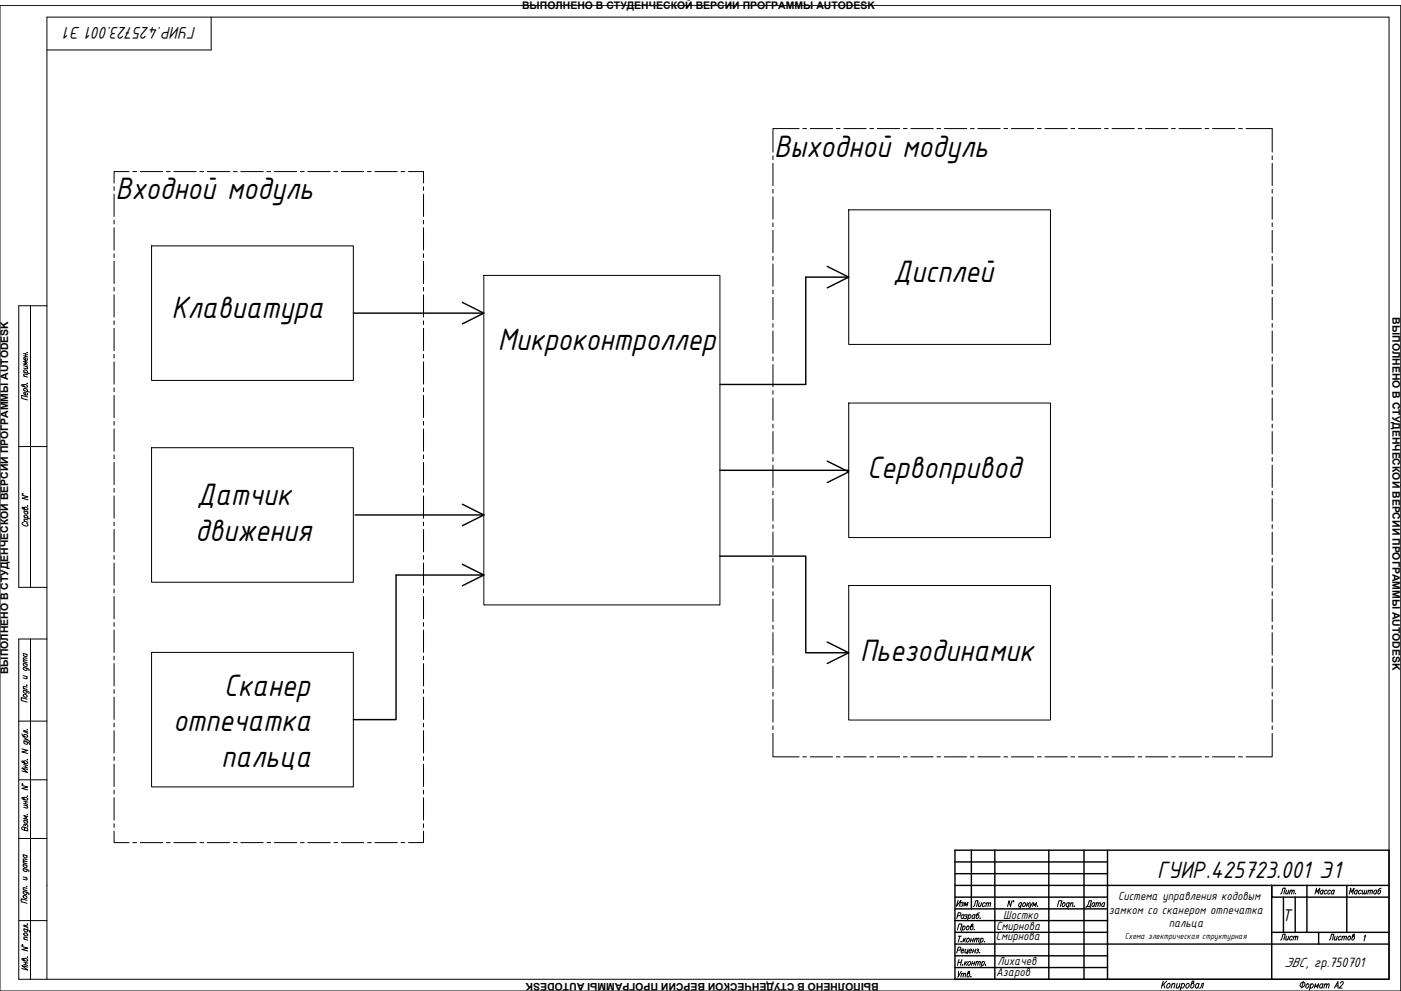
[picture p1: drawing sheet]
<svg xmlns="http://www.w3.org/2000/svg" width="594mm" height="420mm" viewBox="0 0 594 420" stroke-linecap="round" stroke-linejoin="round" font-family="sans-serif">
<!-- layer: KONTUR -->
<path d="M0 2.3h594v417.9h-594z" fill="none" stroke="#000" stroke-width=".42"/>
<path d="M89.5 7.3v13.9h-69.6M12.9 129.6v119.4M19.9 129.6h-11.9v119.4h11.9M8 189.3h11.9M12.9 270.9v144.3M19.9 270.9h-11.9v144.3h581v-407.9h-569.1v407.9M8 305.7h11.9M8 330.6h11.9M8 355.5h11.9M8 390.3h11.9" fill="none" stroke="#000" stroke-width=".42"/>
<g fill="none" stroke="#000" stroke-width=".42">
<path d="M10 159.4l1.7 .5M10 157.7l2.5 .7M10 155.1l1.7 .4M10 149.8l1.7 .5M10 150.8l1.7 .5M10.4 157.8l-.4-.4a.82 .82 0 0 1 1.1-.4 .82 .82 0 0 1 .5 1l-.3 .1M10.9 150.1v.9M11.2 155.4l.5 .6-.1 .4-1.6-.3M11.3 151.8l.4 .4a.78 .78 0 0 1-1.1 .5 .78 .78 0 0 1-.3-1.1h.4v1.1M11.5 149.4l.2 .1zM11.7 158.9l-1.6-.3-.1 .4 .5 .6M11.7 153.6l-1.7-.5 1.3 1-1.3 .3 1.7 .4"/>
<path d="M10 163.5a.78 .78 0 0 1 1.1-.4 .78 .78 0 0 1 .4 1.1l-2.1-.5-.2-.6 .6 .1 .6 .8M10 165.6l2.5 .6M10.4 165.7l-.4-.5a.82 .82 0 0 1 1.1-.4 .82 .82 0 0 1 .5 1l-.3 .1M11.3 166.5l.4 .5a.78 .78 0 0 1-1.1 .4 .78 .78 0 0 1-.3-1.1l.4 .1v1M11.5 162.5h.2zM11.7 168.3l-2.5-.6v1.2l2.5 .7M9.4 210l2.4 .7-2.4 .5 2.4 .7M9.4 209.2l.4 .4zM10.2 215.5a.78 .78 0 0 1 1-.4 .78 .78 0 0 1 .4 1.1l-2-.5-.2-.6 .5 .1 .6 .8M10.2 219.3l2.5 .6M10.2 216.6l1.6 .4M10.5 219.4l-.3-.5a.83 .83 0 0 1 1-.4 .83 .83 0 0 1 .5 1l-.2 .1"/>
<path d="M10.5 216.7l-.2 .1a.83 .83 0 0 0 .5 1 .83 .83 0 0 0 1-.4l-.3-.5M11.6 214.5l.2 .1zM9.9 221.4h-.2a.77 .77 0 0 0-.3 1 .77 .77 0 0 0 .9 .5h1.4l.1-.5-.5-.6M10.2 221l1.6 .4M11.8 220.4l-1.5-.3-.1 .4 .5 .6M9.9 277.1l1.6 .4M10.2 277.1l-.2 .2a.83 .83 0 0 0 .5 1 .83 .83 0 0 0 1-.5l-.3-.4M11.5 279.2l-1.5-.3-.1 .3 .4 .5M9.9 292.6l2.2 .7 .1 .7M9.9 282.9l2.2 .7 .1 .7M9.9 291.9l1.6 .4M9.9 286.5l1.6 .4"/>
<path d="M9.9 281.2l1.6 .5M9.9 280.5l1.6 .5M10 294.5a.94 .94 0 0 1 1 0 .94 .94 0 0 1 .4 1 .94 .94 0 0 1-1.1 0 .94 .94 0 0 1-.3-1zM10.2 292.7h-.1a.79 .79 0 0 0 .4 1.1 .79 .79 0 0 0 1-.4l-.3-.5M10.2 283l-.1 .1a.79 .79 0 0 0 .4 1.1 .79 .79 0 0 0 1-.5l-.3-.4M10.2 281.3l-.2 .1a.83 .83 0 0 0 .5 1 .83 .83 0 0 0 1-.4l-.3-.4M11 286.8l.5 .5-.1 .5-1.5-.4M11.3 290.5l.2 .1zM11.5 296.4l-2.5-.6v1.2l2.5 .7M11.5 291.3l-1.5-.3-.1 .4 .4 .6M11.5 280.1l-1.5-.4-.1 .4 .4 .5M9.3 317.5l2.5 .7-2.5 .6 2.5 .6"/>
<path d="M9.3 311.1l.6 1.1 1.6 .3a.78 .78 0 0 0-.4-1 .78 .78 0 0 0-1 .4l.3 .4M10.1 314.2l2.3 .7 .1 .7M10.1 312.7l1.7 1-1.7 .1M10.4 314.3l-.1 .1a.79 .79 0 0 0 .4 1.1 .79 .79 0 0 0 1.1-.5l-.4-.4M11.5 309.3h.3zM11.8 313.7l.8 .8M11.8 310.1l-1.7-.4v.5l1.5 .5 .2 .4M9.3 333l2.5 .7-2.5 .6 2.5 .6M9.3 332.3l.4 .3zM10.1 338.6a.78 .78 0 0 1 1-.5 .78 .78 0 0 1 .4 1.1l-2-.4-.2-.6h.6l.5 .8M10.1 323.1a.78 .78 0 0 1 1-.4 .78 .78 0 0 1 .4 1l-2-.4-.2-.6 .6 .1 .5 .7M10.1 339.6l1.7 .5"/>
<path d="M10.1 324.2l1.7 .4M10.1 325.1l1.7 .5M10.9 324.4v1M10.9 339.9v.9M11.5 337.5l.3 .1zM11.5 322.1h.3zM11.8 326.3l-2.5-.7 2.5 1.9-2.5-.6M10.1 347.7l1.7 .5M10.1 341.3l1.7 .5M10.1 340.6l1.7 .4M10.4 351.2l-.2-.4-.7-.2-.2 1.1 2.5 .6v-.8l-.5-.5-.7-.1-.2 1.1M10.4 347.8l-.2 .1a.83 .83 0 0 0 .5 1 .83 .83 0 0 0 1.1-.4l-.4-.4"/>
<path d="M10.8 349.8l.5-.3 .3 .3v.8M10.8 350l-.1-.4-.5-.2v.8M11.3 341.6l.5 .6-.2 .4-1.5-.3M11.5 345.3l.3 .1zM11.8 346.2l-1.7-.4 1.3 .9-1.3 .3 1.7 .5M9.8 377.9l2.3 .7 .1 .7M9.8 368.2l2.3 .7 .1 .7M9.8 377.2l1.7 .4M9.8 371.8l1.7 .4M9.8 366.5l1.7 .5M9.8 365.8l1.7 .5M9.8 362.4l1.7 .4"/>
<path d="M9.9 379.8a.94 .94 0 0 1 1.1 0 .94 .94 0 0 1 .3 1 .94 .94 0 0 1-1 0 .94 .94 0 0 1-.4-1zM10.2 378h-.2a.78 .78 0 0 0 .4 1.1 .78 .78 0 0 0 1.1-.4l-.4-.5M10.2 368.3l-.2 .1a.78 .78 0 0 0 .4 1.1 .78 .78 0 0 0 1.1-.5l-.4-.4M10.2 366.6l-.3 .1a.83 .83 0 0 0 .5 1.1 .83 .83 0 0 0 1.1-.5l-.4-.4M10.2 362.4l-.3 .2a.83 .83 0 0 0 .5 1 .83 .83 0 0 0 1.1-.5l-.4-.4M11 372.1l.5 .6-.2 .4-1.5-.4M11.2 375.8l.3 .1zM11.5 376.7l-1.6-.4-.1 .4 .5 .6M11.5 365.4l-1.6-.3-.1 .3 .5 .5M11.5 364.5l-1.6-.3-.1 .3 .5 .6M557.6 379l.6-2.4 .3 1.7 1.2-1.7-.7 2.4M561 377.7l-.1-.2a.82 .82 0 0 0-1 .5 .82 .82 0 0 0 .4 1l.5-.3"/>
<path d="M561.1 377.4l-.4 1.6M562.7 377.7l-.1-.2a.82 .82 0 0 0-1 .5 .82 .82 0 0 0 .4 1l.5-.3M564.2 377.7l-.1-.2a.82 .82 0 0 0-1 .5 .82 .82 0 0 0 .4 1l.5-.3M565.8 377.7l-.2-.2a.82 .82 0 0 0-1 .5 .82 .82 0 0 0 .4 1l.5-.3M565.8 377.4l-.4 1.6M10.1 393.8l2.3 .7 .1 .7M10.1 398.1l1.7 .5M10.2 395.7a.94 .94 0 0 1 1.1 0 .94 .94 0 0 1 .3 1 .94 .94 0 0 1-1 0 .94 .94 0 0 1-.4-1zM10.4 393.9h-.1a.79 .79 0 0 0 .4 1.1 .79 .79 0 0 0 1.1-.4l-.4-.5M11.5 381.7l-2.5-.6v1.2l2.5 .7M11.5 391.8h.3zM11.8 397.6l-1.6-.3-.1 .4 .5 .6"/>
<path d="M11.8 392.6l-1.7-.4v.5l1.2 .3 .5 .6M406 394.3l.7-2.5h1.2l-.7 2.5M406 388.3l1.1-.2 .3-1-1-.1-.7 2.4M406.4 396.9h1.2M407 396.9l-.7 2.5M407.6 399.2h.1M408.3 392.9l.4-.3a.83 .83 0 0 1 .5 1 .83 .83 0 0 1-1 .5l-.2-.2M408.4 392.6l-.7 2.5M408.7 397.8l-.4 1.6M408.8 388.1l-.1-.2a.83 .83 0 0 0-1 .5 .83 .83 0 0 0 .4 1l.4-.3M408.9 387.8l-.5 1.6M408.9 398.5l.4 .9"/>
<path d="M409.3 387.9h.8l-.1 .5-.5 .1M409.6 397.8l-1.2 1.1M409.8 388.5l.2 .5-.3 .3h-.8M410 392.9l.4-.3a.83 .83 0 0 1 .5 1 .83 .83 0 0 1-1.1 .5zM410.3 397.9l.2-.1a.82 .82 0 0 1 .4 1 .82 .82 0 0 1-1 .5l-.1-.6zM410.7 388.1l.5-.3a.83 .83 0 0 1 .4 1 .83 .83 0 0 1-1 .5l-.1-.2M410.8 387.8l-.6 2.5M411.6 398.6h1M411.9 397.8l-.5 1.6M412.1 392.6a.78 .78 0 0 1 .4 1 .78 .78 0 0 1-1 .4l.4-2 .6-.2-.1 .6-.7 .5M412.8 397.8l-.4 1.6M413.2 394h.1"/>
<path d="M413.4 388.1l-.1-.2a.83 .83 0 0 0-1 .5 .83 .83 0 0 0 .4 1l.5-.3M413.4 398.2l.6-.4 .3 .1-.3 1.5M413.5 387.8l-.4 1.6M413.5 397.8l-.4 1.6M414.3 398.2l.6-.4 .3 .1-.3 1.5M415.3 387l-.9 .3-.5 1.9a.78 .78 0 0 0 1.1-.4 .78 .78 0 0 0-.4-1l-.5 .3M415.6 389.2h.1M415.9 398.1l.5-.3a.82 .82 0 0 1 .4 1 .82 .82 0 0 1-1 .5l-.1-.2M416 397.8l-.6 2.5M417.4 399.2h.1M429.1 381.9l-.6 2.5-.6-2.5-.7 2.5M429.6 382h.3l-.3 .3z"/>
<path d="M433.2 383.1l-.1-.2a.78 .78 0 0 0-1.1 .4 .78 .78 0 0 0 .5 1.1l.4-.4M433.3 382.7l-.7 2.3-.8 .1M433.9 383.1l.4-.4a.82 .82 0 0 1 .5 1.1 .82 .82 0 0 1-1.1 .4zM435.7 382.7l-.5 1.7M435.8 383.4l.4 1M436.6 382.7l-1.3 1.2M436.8 382.7l.1 1.7 1-1.7M436.9 384.4l-.8 .8M437.9 384.4l.4-1.7 .3 1.3 1-1.3-.5 1.7M440 384.1h.1M448.4 384.4l.6-2.5h1.3l-.7 2.5M450.7 383.1l.4-.4a.82 .82 0 0 1 .4 1.1 .82 .82 0 0 1-1 .4z"/>
<path d="M453.3 383.1v-.2a.78 .78 0 0 0-1.1 .4 .78 .78 0 0 0 .4 1.1l.5-.4M453.4 382.7l-.7 2.3-.7 .1M454 383.2l.6-.5 .4 .1-.3 1.6M454.1 382.7l-.4 1.7M455.5 384.1h.1M578.5 396.9l.6-.4-.7 2.4M9.3 401.3l2.5 .7-2.5 .5 2.5 .7M9.3 400.6l.4 .3zM10.1 406.8a.78 .78 0 0 1 1-.4 .78 .78 0 0 1 .4 1.1l-2-.5-.2-.6 .6 .1 .5 .8M10.1 407.9l1.7 .4M10.1 408.9l1.7 .4M10.9 408.1v1"/>
<path d="M11.5 405.8l.3 .1zM11.8 410l-2.5-.6 2.5 1.9-2.5-.7M406 402.9l1.1-.2 .3-1-1.1-.1-.6 2.5M406.3 408h1.3M406.4 411.8l.1 2M406.7 406.8l-.7 2.5M407.6 403.1h1.1v-.5a.79 .79 0 0 0-1.1 .4 .79 .79 0 0 0 .5 1.1l.4-.4M407.6 411.8l-1.7 2.5M407.7 413.1l.6-.5 .3 .2-.3 1.5M407.8 412.6l-.4 1.7M407.9 406.8l-.7 2.5M408.1 409.1h.1"/>
<path d="M408.6 413.1l.6-.5 .3 .2-.3 1.5M409.3 407.6l-.5 1.7M409.4 408.3l.4 1M409.5 402.4l-.3 1.5 .4 .2 .5-.5M410.2 407.6l-1.2 1.2M410.5 402.4l-.4 2M410.6 408l.5-.4a.82 .82 0 0 1 .4 1.1 .82 .82 0 0 1-1 .5zM410.7 412.6a.78 .78 0 0 1 .4 1.1 .78 .78 0 0 1-1 .4l.4-2.1 .6-.2-.1 .6-.8 .6M410.9 403.1h1.1v-.5a.79 .79 0 0 0-1.1 .4 .79 .79 0 0 0 .5 1.1l.4-.4M411.7 414.1h.1M412.2 408.5h.9M412.4 407.6l-.5 1.7"/>
<path d="M412.6 403.2h.9M412.8 402.4l-.5 1.7M413.4 407.6l-.5 1.7M413.8 402.4l-.5 1.7M413.9 408.1l.6-.5 .3 .2-.3 1.5M414.1 407.6l-.5 1.7M414.2 402.5h.8l-.2 .5-.4 .1M414.6 403.1l.3 .5-.3 .3h-.8M414.8 408.1l.6-.5 .3 .2-.3 1.5M415.4 403.8v.3zM416.5 408l.4-.4a.82 .82 0 0 1 .4 1.1 .82 .82 0 0 1-1 .5l-.1-.3M416.6 407.6l-.7 2.5"/>
<path d="M418 409.1h.1M493.3 415.9l-.8 3M493.4 417.2l.6 1.7M494.8 415.9l-2.1 2M495 417.4l.6-.5a.99 .99 0 0 1 .5 1.3 .99 .99 0 0 1-1.3 .6zM497 417.5l.7-.6 .5 .2-.4 1.8M497.2 416.9l-.6 2M499.2 416.9l-.4 1.9 .5 .1 .7-.6M500.3 416.9l-.5 2M501.1 417.4l.5-.5a.99 .99 0 0 1 .5 1.3 .99 .99 0 0 1-1.2 .6l-.1-.3M501.2 416.9l-.8 3M503.1 417.4l.6-.5a.99 .99 0 0 1 .5 1.3 .99 .99 0 0 1-1.2 .6l-.2-.7z"/>
<path d="M505.7 416.9a.94 .94 0 0 1 .5 1.3 .94 .94 0 0 1-1.3 .4l.5-2.4 .8-.3-.1 .7-1 .8M508.3 417.4l-.1-.3a.99 .99 0 0 0-1.2 .6 .99 .99 0 0 0 .5 1.2l.5-.4M508.5 416.9l-.6 2M508.7 418.9l.4-.1 .6-1.9h.7l-.6 2M551.6 417a.92 .92 0 0 1 1.2-.5 .92 .92 0 0 1 .4 1.2 .97 .97 0 0 1-1.4 .8 .97 .97 0 0 1-.2-1.5zM552.7 416.2l-.8 2.7M554 417.5l.5-.4a.91 .91 0 0 1 .4 1.2 .91 .91 0 0 1-1.1 .5zM555.8 417.5l.5-.4a.91 .91 0 0 1 .5 1.1 .91 .91 0 0 1-1.1 .6l-.1-.3M555.9 417.1l-.7 2.7M557.3 418.9l.5-1.8 .3 1.4 1.1-1.4-.5 1.8M560.9 417.5l-.1-.3a.91 .91 0 0 0-1.1 .6 .91 .91 0 0 0 .4 1.1l.5-.4M561 417.1l-.5 1.8"/>
<path d="M561.7 417.6l.6-.5 .4 .1-.4 1.7M561.8 417.1l-.5 1.8M562.6 417.6l.7-.5 .3 .1-.3 1.7M565.8 418.9l1.5-2.7 .1 2.7M566.4 418h.9M568.4 416.8a.61 .61 0 0 1 .6-.6 .61 .61 0 0 1 .6 .5l-1.8 2.2h1.3"/>
</g>
<!-- layer: 0 -->
<circle cx="539.3" cy="415.2" r=".3" fill="#000"/>
<g fill="none" stroke="#000" stroke-width=".6">
<path d="M350.8 112.9l9.1 4.6-9.1 4.5M359.9 117.5h-18.2v45.5h-36.4M149.8 132.8h55.4M196.1 128.2l9.1 4.6-9.1 4.5M305.3 199.4h54.6M350.8 195.5l9.1 4.6-9.1 4.5M150.6 218.3h54.6M196.1 213.8l9.1 4.5-9.1 4.6M196.1 239.2l9.1 4.6h-37.3v61.3h-18.1M305.3 235.8h36.4v41h18.2M205.2 243.8l-9.1 4.5M350.8 272.2l9.1 4.6-9.1 4.5"/>
<path d="M404.9 360.5h184.1v54.7h-184.1zM404.9 365.4h64.7M404.9 370.4h64.7M404.9 375.4h184.1M411.9 360.5v24.8M421.9 360.5v54.7M444.7 360.5v54.7M459.7 360.5v54.7M469.6 360.5v54.7M554.2 375.4v19.9M571.1 375.4v19.9M404.9 380.4h64.7"/>
<path d="M404.9 385.3h64.7M404.9 390.3h64.7M404.9 395.3h64.7M539.3 395.3h49.7M544.2 380.4v14.9M549.2 380.4v14.9M559.2 395.3v5M589 380.4h-49.7v-5v39.8M404.9 400.3h184.1M404.9 405.2h64.7M404.9 410.2h64.7"/>
</g>
<g fill="none" stroke="#000" stroke-width=".42">
<path d="M338.8 54.5h-11v10M340.4 54.5h1.6M343.6 54.5h9.5M354.6 54.5h1.6M357.8 54.5h9.5M368.9 54.5h1.5M372 54.5h9.5M383.1 54.5h1.6M386.2 54.5h9.5M397.3 54.5h1.6M400.4 54.5h9.5M411.5 54.5h1.6"/>
<path d="M414.7 54.5h9.4M425.7 54.5h1.6M428.9 54.5h9.5M439.9 54.5h1.6M443.1 54.5h9.5M454.2 54.5h1.5M457.3 54.5h9.5M468.4 54.5h1.5M471.5 54.5h9.5M482.6 54.5h1.6M485.7 54.5h9.5M496.8 54.5h1.6"/>
<path d="M500 54.5h9.4M511 54.5h1.6M514.2 54.5h9.4M525.2 54.5h1.6M528.4 54.5h11.1v10M48.4 79.2v1.5M54.7 72.7h-6.3v4.9M56.3 72.7h1.6M59.5 72.7h9.5M70.5 72.7h1.6M73.7 72.7h9.5M84.8 72.7h1.5"/>
<path d="M87.9 72.7h9.5M99 72.7h1.6M102.1 72.7h9.5M113.2 72.7h1.6M116.4 72.7h9.4M127.4 72.7h1.6M130.6 72.7h9.4M141.6 72.7h1.6M144.8 72.7h9.5M155.8 72.7h1.6M159 72.7h9.5M170.1 72.7h1.5"/>
<path d="M173.2 72.7h6.4v4.9M179.6 79.2v1.5M327.8 66.1v1.6M327.8 69.2v9.5M539.5 66.1v1.6M539.5 69.2v9.5M48.4 82.3v9.5M48.4 93.4v1.6M48.4 96.5v9.5M179.6 82.3v9.5M179.6 93.4v1.6M179.6 96.5v9.5"/>
<path d="M327.8 80.3v1.6M327.8 83.5v9.4M327.8 94.5v1.6M327.8 97.7v9.4M359.9 89h85.5v57h-85.5zM539.5 80.3v1.6M539.5 83.5v9.4M539.5 94.5v1.6M539.5 97.7v9.4M48.4 107.6v1.6M48.4 110.8v9.4M64.3 104.2h85.5v57.1h-85.5z"/>
<path d="M179.6 107.6v1.6M179.6 110.8v9.4M205.2 116.8h100.1v139.7h-100.1zM327.8 108.7v1.6M327.8 111.9v9.5M539.5 108.7v1.6M539.5 111.9v9.5M48.4 121.8v1.6M48.4 125v9.4M48.4 136v1.6M48.4 139.2v9.5M179.6 121.8v1.6"/>
<path d="M179.6 125v9.4M179.6 136v1.6M179.6 139.2v9.5M327.8 122.9v1.6M327.8 126.1v9.5M327.8 137.2v1.5M539.5 122.9v1.6M539.5 126.1v9.5M539.5 137.2v1.5M48.4 150.2v1.6M48.4 153.4v9.5M179.6 150.2v1.6"/>
<path d="M179.6 153.4v9.5M327.8 140.3v9.5M327.8 151.4v1.6M327.8 154.5v9.5M539.5 140.3v9.5M539.5 151.4v1.6M539.5 154.5v9.5M48.4 164.5v1.5M48.4 167.6v9.5M48.4 178.7v1.5M179.6 164.5v1.5M179.6 167.6v9.5"/>
<path d="M179.6 178.7v1.5M327.8 165.6v1.6M327.8 168.8v9.4M327.8 179.8v1.6M359.9 170.9h85.5v57h-85.5zM539.5 165.6v1.6M539.5 168.8v9.4M539.5 179.8v1.6M48.4 181.8v9.5M48.4 192.9v1.6M48.4 196v9.5M64.3 189.8h85.5v57.1h-85.5z"/>
<path d="M179.6 181.8v9.5M179.6 192.9v1.6M179.6 196v9.5M327.8 183v9.4M327.8 194v1.6M327.8 197.2v9.5M539.5 183v9.4M539.5 194v1.6M539.5 197.2v9.5M48.4 207.1v1.6M48.4 210.3v9.4M179.6 207.1v1.6"/>
<path d="M179.6 210.3v9.4M327.8 208.2v1.6M327.8 211.4v9.5M539.5 208.2v1.6M539.5 211.4v9.5M48.4 221.3v1.6M48.4 224.5v9.5M48.4 235.5v1.6M48.4 238.7v9.5M179.6 221.3v1.6M179.6 224.5v9.5M179.6 235.5v1.6"/>
<path d="M179.6 238.7v9.5M327.8 222.5v1.5M327.8 225.6v9.5M327.8 236.7v1.6M327.8 239.8v9.5M539.5 222.5v1.5M539.5 225.6v9.5M539.5 236.7v1.6M539.5 239.8v9.5M48.4 249.7v1.6M48.4 252.9v9.5M179.6 249.7v1.6"/>
<path d="M179.6 252.9v9.5M327.8 250.9v1.6M327.8 254v9.5M359.9 248.2h85.5v57.1h-85.5zM539.5 250.9v1.6M539.5 254v9.5M48.4 264v1.5M48.4 267.1v9.5M48.4 278.2v1.6M64.3 276.6h85.5v57h-85.5zM179.6 264v1.5M179.6 267.1v9.5"/>
<path d="M179.6 278.2v1.6M327.8 265.1v1.6M327.8 268.3v9.4M327.8 279.3v1.6M539.5 265.1v1.6M539.5 268.3v9.4M539.5 279.3v1.6M48.4 281.3v9.5M48.4 292.4v1.6M48.4 295.6v9.4M179.6 281.3v9.5M179.6 292.4v1.6"/>
<path d="M179.6 295.6v9.4M327.8 282.5v9.5M327.8 293.5v1.6M327.8 296.7v9.5M539.5 282.5v9.5M539.5 293.5v1.6M539.5 296.7v9.5M48.4 306.6v1.6M48.4 309.8v9.4M179.6 306.6v1.6M179.6 309.8v9.4M327.8 310.9v10h11"/>
<path d="M327.8 307.7v1.6M539.5 310.9v10h-11.1M539.5 307.7v1.6M48.4 320.8v1.6M48.4 324v9.5M48.4 335v1.6M48.4 338.2v9.5M179.6 320.8v1.6M179.6 324v9.5M179.6 335v1.6M179.6 338.2v9.5M340.4 320.9h1.6"/>
<path d="M343.6 320.9h9.5M354.6 320.9h1.6M357.8 320.9h9.5M368.9 320.9h1.5M372 320.9h9.5M383.1 320.9h1.6M386.2 320.9h9.5M397.3 320.9h1.6M400.4 320.9h9.5M411.5 320.9h1.6M414.7 320.9h9.4M425.7 320.9h1.6"/>
<path d="M428.9 320.9h9.5M439.9 320.9h1.6M443.1 320.9h9.5M454.2 320.9h1.5M457.3 320.9h9.5M468.4 320.9h1.5M471.5 320.9h9.5M482.6 320.9h1.6M485.7 320.9h9.5M496.8 320.9h1.6M500 320.9h9.4M511 320.9h1.6"/>
<path d="M514.2 320.9h9.4M525.2 320.9h1.6M48.4 352.4v4.9h6.3M48.4 349.3v1.5M56.3 357.3h1.6M59.5 357.3h9.5M70.5 357.3h1.6M73.7 357.3h9.5M84.8 357.3h1.5M87.9 357.3h9.5M99 357.3h1.6M102.1 357.3h9.5"/>
<path d="M113.2 357.3h1.6M116.4 357.3h9.4M127.4 357.3h1.6M130.6 357.3h9.4M141.6 357.3h1.6M144.8 357.3h9.5M155.8 357.3h1.6M159 357.3h9.5M170.1 357.3h1.5M179.6 352.4v4.9h-6.4M179.6 349.3v1.5"/>
</g>
<g font-size="14.1">
<text x="328.3" y="66.6">Выходной модуль</text>
<text x="48.9" y="84.3">Входной модуль</text>
<text x="378.8" y="119.4">Дисплей</text>
<text x="72.7" y="134.8">Клавиатура</text>
<text x="211" y="148.6">Микроконтроллер</text>
<text x="367.8" y="202.5">Сервопривод</text>
<text x="83.5" y="214.1">Датчик</text>
<text x="82.8" y="229.3">движения</text>
<text x="364.8" y="280.1">Пьезодинамик</text>
<text x="94.9" y="295">Сканер</text>
<text x="73.4" y="310.1">отпечатка</text>
<text x="93.7" y="325.3">пальца</text>
</g>
<text font-size="10.8" x="490.7" y="372.1">ГУИР.425723.001 Э1</text>
<g font-size="7.7">
<text x="83.2" y="11.6" transform="rotate(-180 83.2 11.6)">ГУИР.425723.001 Э1</text>
<text x="543.6" y="390.4">Т</text>
</g>
<g font-size="6.2">
<text x="459.3" y="385.9">Дата</text>
<text x="544.7" y="410.1">ЭВС, гр.750701</text>
</g>
<g font-size="5.7">
<text x="541.9" y="380.3">Лит.</text>
<text x="570.8" y="380.3">Масштаб</text>
<text x="404.3" y="385.6">Изм</text>
<text x="411.7" y="385.6">Лист</text>
<text x="541.9" y="399.7">Лист</text>
<text x="562.3" y="399.7">Листов</text>
</g>
<g font-size="5.4">
<text x="474.1" y="381.6">Система управления кодовым</text>
<text x="425.4" y="389.6">Шостко</text>
<text x="470.2" y="387.4">замком со сканером отпечатка</text>
<text x="422.4" y="394.3">Смирнова</text>
<text x="495.6" y="393.2">пальца</text>
<text x="422.4" y="413.6">Азаров</text>
<text x="423" y="409.1">Лихачев</text>
</g>
<g font-size="4.4">
<text x="221.4" y="3.7">ВЫПОЛНЕНО В СТУДЕНЧЕСКОЙ ВЕРСИИ ПРОГРАММЫ AUTODESK</text>
<text x="590.5" y="134.5" transform="rotate(90 590.5 134.5)">ВЫПОЛНЕНО В СТУДЕНЧЕСКОЙ ВЕРСИИ ПРОГРАММЫ AUTODESK</text>
<text x="3.5" y="285.8" transform="rotate(-90 3.5 285.8)">ВЫПОЛНЕНО В СТУДЕНЧЕСКОЙ ВЕРСИИ ПРОГРАММЫ AUTODESK</text>
<text x="372.6" y="416.7" transform="rotate(-180 372.6 416.7)">ВЫПОЛНЕНО В СТУДЕНЧЕСКОЙ ВЕРСИИ ПРОГРАММЫ AUTODESK</text>
</g>
<text font-size="3.9" x="476.9" y="398">Схема электрическая структурная</text>
</svg>
